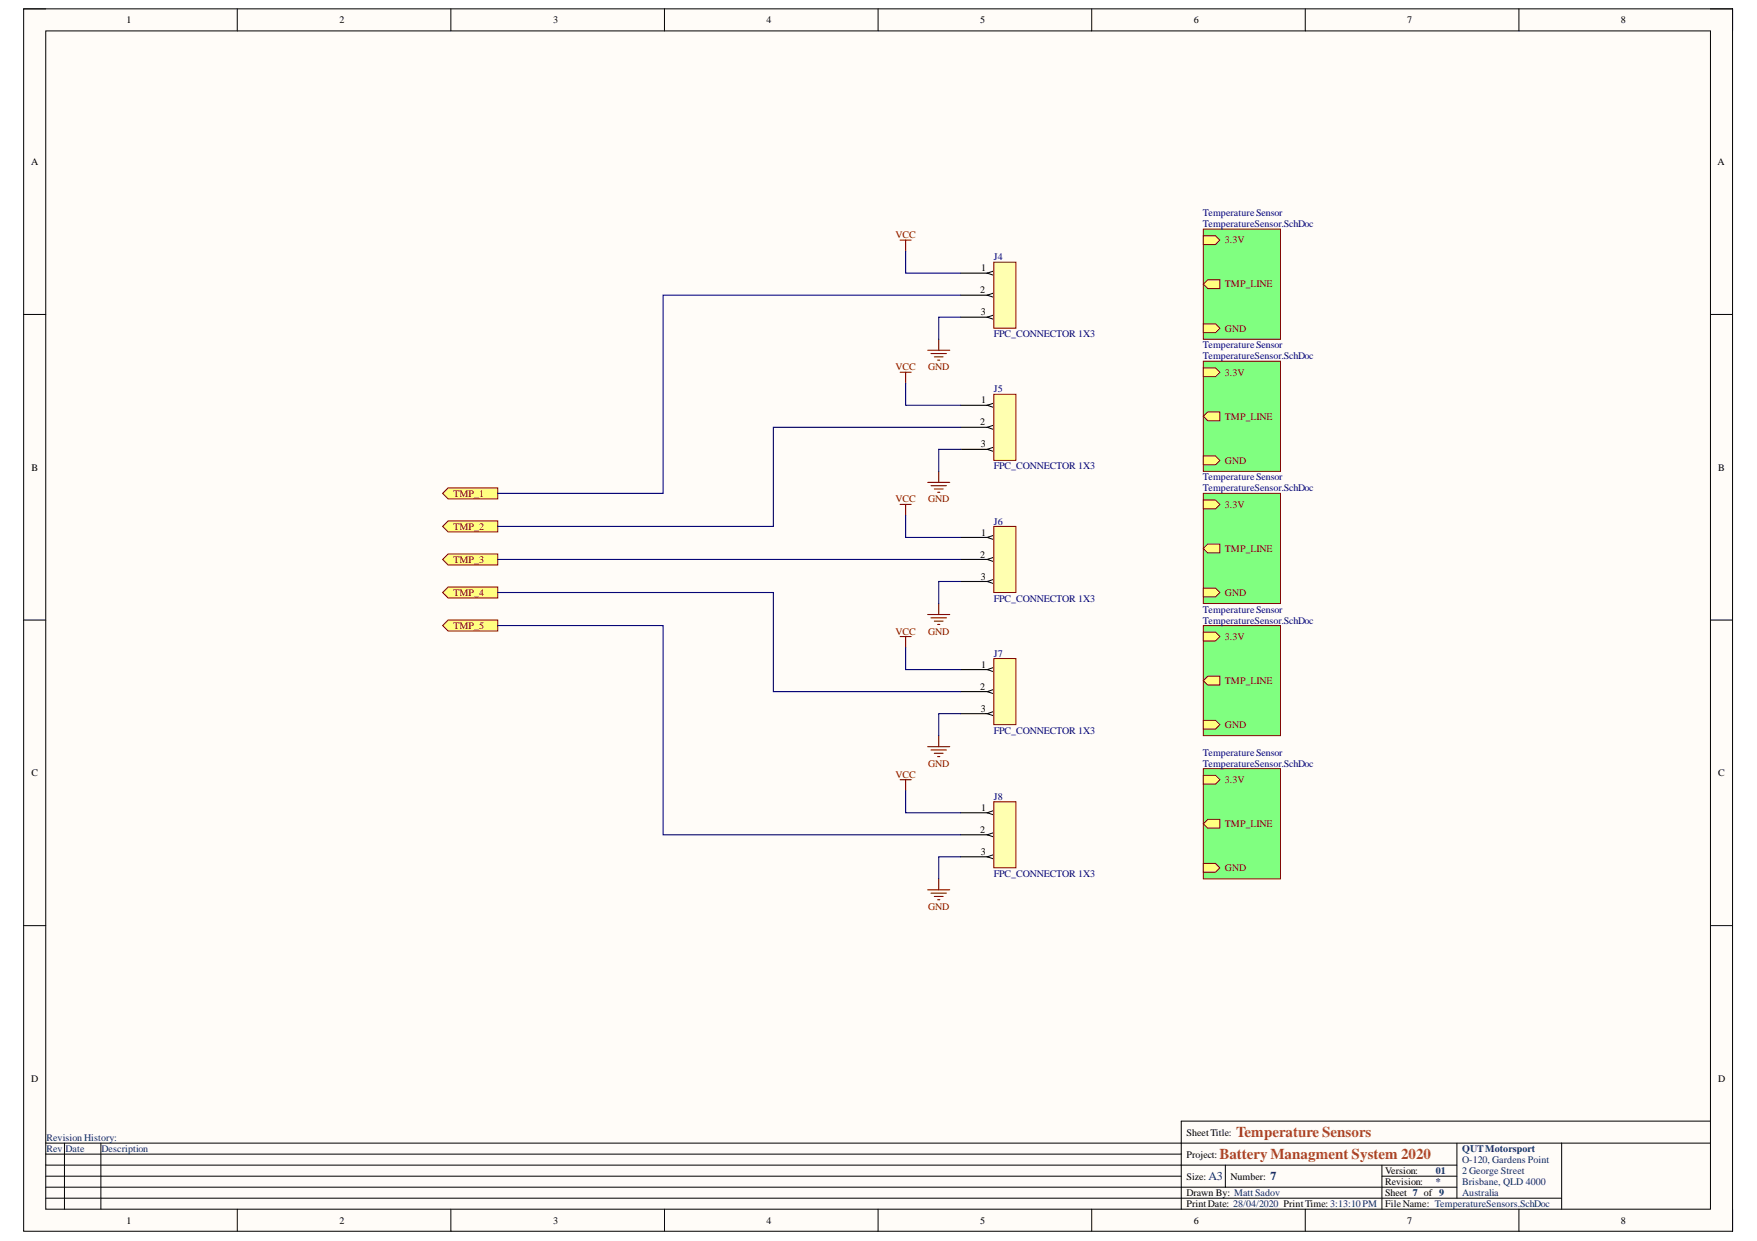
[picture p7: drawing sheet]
<svg xmlns="http://www.w3.org/2000/svg" width="297mm" height="210mm" viewBox="0 0 297 210" stroke-linecap="round" stroke-linejoin="round" font-family="sans-serif">
<path d="M4 1.5h288.9v206.8h-288.9z" fill-rule="evenodd" fill="#fffcf8"/>
<path d="M4 1.5h288.9v206.8h-288.9z" fill="none" stroke="#000" stroke-width=".17"/>
<path d="M7.7 5.2h281.5v199.3h-281.5z" fill-rule="evenodd" fill="#fffcf8"/>
<g fill="none" stroke="#000" stroke-width=".17">
<path d="M4 1.5h3.7M7.7 5.2h281.5v199.3h-281.5zM40.1 1.5v3.7M76.2 1.5v3.7M112.3 1.5v3.7M148.4 1.5v3.7M184.6 1.5v3.7M220.7 1.5v3.7M256.8 1.5v3.7M289.2 1.5h3.7v3.7M4 53.2h3.7M289.2 53.2h3.7"/>
<path d="M4 104.9h3.7M289.2 104.9h3.7M4 156.6h3.7M289.2 156.6h3.7M7.7 193.3h281.5M7.7 197.1h238.6M7.7 195.2h192M7.7 198.9h192M10.9 193.3v11.2M17.1 193.3v11.2M207.2 197.1v3.7M233.6 197.1v7.4"/>
<path d="M233.6 198.9h12.7M246.3 193.3v9.4M264 193.3v11.2M289.2 189.6h-89.5v14.9M7.7 202.7h256.3M7.7 200.8h238.6M40.1 204.5v3.8M76.2 204.5v3.8M112.3 204.5v3.8M148.4 204.5v3.8M184.6 204.5v3.8M220.7 204.5v3.8"/>
<path d="M256.8 204.5v3.8M292.9 204.5v3.8"/>
</g>
<path d="M74.8 83.5l1-1h8.3v1.9h-8.3z" fill-rule="evenodd" fill="#ffff80"/>
<path d="M74.8 83.5l1-1h8.3v1.9h-8.3z" fill="none" stroke="#800000" stroke-width=".17"/>
<path d="M152.2 131.9h1.8M153.1 131.9v1.8M156.8 150.5h3.8M157.4 151.1h2.6M158 151.6h1.4M158.5 152.2h.4M158.7 148.6v1.9" fill="none" stroke="#800000" stroke-width=".19"/>
<path d="M203.4 38.8h13.1v18.6h-13.1z" fill-rule="evenodd" fill="#80ff80"/>
<path d="M203.4 38.8h13.1v18.6h-13.1z" fill="none" stroke="#800000" stroke-width=".17"/>
<path d="M203.4 39.9h2.1l.7 .7-.7 .8h-2.1z" fill-rule="evenodd" fill="#ffff80"/>
<path d="M203.4 39.9h2.1l.7 .7-.7 .8h-2.1z" fill="none" stroke="#800000" stroke-width=".17"/>
<path d="M203.4 54.8h2.1l.7 .7-.7 .8h-2.1z" fill-rule="evenodd" fill="#ffff80"/>
<path d="M203.4 54.8h2.1l.7 .7-.7 .8h-2.1z" fill="none" stroke="#800000" stroke-width=".17"/>
<path d="M204.2 47.3h2v1.5h-2l-.8-.7z" fill-rule="evenodd" fill="#ffff80"/>
<path d="M204.2 47.3h2v1.5h-2l-.8-.7z" fill="none" stroke="#800000" stroke-width=".17"/>
<path d="M203.4 61.1h13.1v18.6h-13.1z" fill-rule="evenodd" fill="#80ff80"/>
<path d="M203.4 61.1h13.1v18.6h-13.1z" fill="none" stroke="#800000" stroke-width=".17"/>
<path d="M203.4 62.2h2.1l.7 .8-.7 .7h-2.1z" fill-rule="evenodd" fill="#ffff80"/>
<path d="M203.4 62.2h2.1l.7 .8-.7 .7h-2.1z" fill="none" stroke="#800000" stroke-width=".17"/>
<path d="M203.4 77.1h2.1l.7 .8-.7 .7h-2.1z" fill-rule="evenodd" fill="#ffff80"/>
<path d="M203.4 77.1h2.1l.7 .8-.7 .7h-2.1z" fill="none" stroke="#800000" stroke-width=".17"/>
<path d="M203.4 70.4l.8-.7h2v1.5h-2z" fill-rule="evenodd" fill="#ffff80"/>
<path d="M203.4 70.4l.8-.7h2v1.5h-2z" fill="none" stroke="#800000" stroke-width=".17"/>
<path d="M203.4 83.5h13.1v18.6h-13.1z" fill-rule="evenodd" fill="#80ff80"/>
<path d="M203.4 83.5h13.1v18.6h-13.1z" fill="none" stroke="#800000" stroke-width=".17"/>
<path d="M203.4 84.6h2.1l.7 .7-.7 .8h-2.1z" fill-rule="evenodd" fill="#ffff80"/>
<path d="M203.4 84.6h2.1l.7 .7-.7 .8h-2.1z" fill="none" stroke="#800000" stroke-width=".17"/>
<path d="M203.4 99.5h2.1l.7 .7-.7 .8h-2.1z" fill-rule="evenodd" fill="#ffff80"/>
<path d="M203.4 99.5h2.1l.7 .7-.7 .8h-2.1z" fill="none" stroke="#800000" stroke-width=".17"/>
<path d="M203.4 92.8l.8-.8h2v1.5h-2z" fill-rule="evenodd" fill="#ffff80"/>
<path d="M203.4 92.8l.8-.8h2v1.5h-2z" fill="none" stroke="#800000" stroke-width=".17"/>
<path d="M203.4 105.8h13.1v18.6h-13.1z" fill-rule="evenodd" fill="#80ff80"/>
<path d="M203.4 105.8h13.1v18.6h-13.1z" fill="none" stroke="#800000" stroke-width=".17"/>
<path d="M203.4 106.9h2.1l.7 .8-.7 .7h-2.1z" fill-rule="evenodd" fill="#ffff80"/>
<path d="M203.4 106.9h2.1l.7 .8-.7 .7h-2.1z" fill="none" stroke="#800000" stroke-width=".17"/>
<path d="M203.4 121.8h2.1l.7 .8-.7 .7h-2.1z" fill-rule="evenodd" fill="#ffff80"/>
<path d="M203.4 121.8h2.1l.7 .8-.7 .7h-2.1z" fill="none" stroke="#800000" stroke-width=".17"/>
<path d="M203.4 115.1l.8-.7h2v1.5h-2z" fill-rule="evenodd" fill="#ffff80"/>
<path d="M203.4 115.1l.8-.7h2v1.5h-2z" fill="none" stroke="#800000" stroke-width=".17"/>
<path d="M203.4 130h13.1v18.6h-13.1z" fill-rule="evenodd" fill="#80ff80"/>
<path d="M203.4 130h13.1v18.6h-13.1z" fill="none" stroke="#800000" stroke-width=".17"/>
<path d="M203.4 131.1h2.1l.7 .8-.7 .7h-2.1z" fill-rule="evenodd" fill="#ffff80"/>
<path d="M203.4 131.1h2.1l.7 .8-.7 .7h-2.1z" fill="none" stroke="#800000" stroke-width=".17"/>
<path d="M203.4 146h2.1l.7 .8-.7 .7h-2.1z" fill-rule="evenodd" fill="#ffff80"/>
<path d="M203.4 146h2.1l.7 .8-.7 .7h-2.1z" fill="none" stroke="#800000" stroke-width=".17"/>
<path d="M204.2 138.6h2v1.5h-2l-.8-.8z" fill-rule="evenodd" fill="#ffff80"/>
<path d="M204.2 138.6h2v1.5h-2l-.8-.8z" fill="none" stroke="#800000" stroke-width=".17"/>
<path d="M74.8 89l1-.9h8.3v1.9h-8.3z" fill-rule="evenodd" fill="#ffff80"/>
<path d="M74.8 89l1-.9h8.3v1.9h-8.3z" fill="none" stroke="#800000" stroke-width=".17"/>
<path d="M74.8 94.6l1-.9h8.3v1.9h-8.3z" fill-rule="evenodd" fill="#ffff80"/>
<path d="M74.8 94.6l1-.9h8.3v1.9h-8.3z" fill="none" stroke="#800000" stroke-width=".17"/>
<path d="M75.8 99.3h8.3v1.8h-8.3l-1-.9z" fill-rule="evenodd" fill="#ffff80"/>
<path d="M75.8 99.3h8.3v1.8h-8.3l-1-.9z" fill="none" stroke="#800000" stroke-width=".17"/>
<path d="M75.8 104.9h8.3v1.8h-8.3l-1-.9z" fill-rule="evenodd" fill="#ffff80"/>
<path d="M75.8 104.9h8.3v1.8h-8.3l-1-.9z" fill="none" stroke="#800000" stroke-width=".17"/>
<path d="M162.4 137.5h5.6" fill="none" stroke="#000" stroke-width=".19"/>
<path d="M166.9 137.5l1.1-.4v.7z" fill="#f8fcff"/>
<path d="M166.9 137.5l1.1-.4v.7z" fill="none" stroke="#000" stroke-width=".17"/>
<path d="M162.4 141.2h5.6" fill="none" stroke="#000" stroke-width=".19"/>
<path d="M166.9 141.2l1.1-.4v.8z" fill="#f8fcff"/>
<path d="M166.9 141.2l1.1-.4v.8z" fill="none" stroke="#000" stroke-width=".17"/>
<path d="M162.4 144.9h5.6" fill="none" stroke="#000" stroke-width=".19"/>
<path d="M166.9 144.9l1.1-.4v.8z" fill="#f8fcff"/>
<path d="M166.9 144.9l1.1-.4v.8z" fill="none" stroke="#000" stroke-width=".17"/>
<path d="M168 135.6h3.7v11.2h-3.7z" fill-rule="evenodd" fill="#ffffb0"/>
<path d="M168 135.6h3.7v11.2h-3.7z" fill="none" stroke="#800000" stroke-width=".17"/>
<path d="M152.2 107.7h1.8M153.1 107.7v1.8M156.8 126.3h3.8M157.4 126.9h2.6M158 127.4h1.4M158.5 128h.4M158.7 124.4v1.9" fill="none" stroke="#800000" stroke-width=".19"/>
<path d="M162.4 113.3h5.6" fill="none" stroke="#000" stroke-width=".19"/>
<path d="M166.9 113.3l1.1-.4v.7z" fill="#f8fcff"/>
<path d="M166.9 113.3l1.1-.4v.7z" fill="none" stroke="#000" stroke-width=".17"/>
<path d="M162.4 117h5.6" fill="none" stroke="#000" stroke-width=".19"/>
<path d="M166.9 117l1.1-.4v.8z" fill="#f8fcff"/>
<path d="M166.9 117l1.1-.4v.8z" fill="none" stroke="#000" stroke-width=".17"/>
<path d="M162.4 120.7h5.6" fill="none" stroke="#000" stroke-width=".19"/>
<path d="M166.9 120.7l1.1-.4v.8z" fill="#f8fcff"/>
<path d="M166.9 120.7l1.1-.4v.8z" fill="none" stroke="#000" stroke-width=".17"/>
<path d="M168 111.4h3.7v11.2h-3.7z" fill-rule="evenodd" fill="#ffffb0"/>
<path d="M168 111.4h3.7v11.2h-3.7z" fill="none" stroke="#800000" stroke-width=".17"/>
<path d="M152.2 85.3h1.8M153.1 85.3v1.9M156.8 103.9h3.8M157.4 104.5h2.6M158 105.1h1.4M158.5 105.6h.4M158.7 102.1v1.8" fill="none" stroke="#800000" stroke-width=".19"/>
<path d="M162.4 90.9h5.6" fill="none" stroke="#000" stroke-width=".19"/>
<path d="M166.9 90.9l1.1-.4v.8z" fill="#f8fcff"/>
<path d="M166.9 90.9l1.1-.4v.8z" fill="none" stroke="#000" stroke-width=".17"/>
<path d="M162.4 94.6h5.6" fill="none" stroke="#000" stroke-width=".19"/>
<path d="M166.9 94.6l1.1-.3v.7z" fill="#f8fcff"/>
<path d="M166.9 94.6l1.1-.3v.7z" fill="none" stroke="#000" stroke-width=".17"/>
<path d="M162.4 98.4h5.6" fill="none" stroke="#000" stroke-width=".19"/>
<path d="M166.9 98.4l1.1-.4v.7z" fill="#f8fcff"/>
<path d="M166.9 98.4l1.1-.4v.7z" fill="none" stroke="#000" stroke-width=".17"/>
<path d="M168 89h3.7v11.2h-3.7z" fill-rule="evenodd" fill="#ffffb0"/>
<path d="M168 89h3.7v11.2h-3.7z" fill="none" stroke="#800000" stroke-width=".17"/>
<path d="M152.2 63h1.8M153.1 63v1.8M158.7 79.7v1.9M156.8 81.6h3.8M157.4 82.2h2.6M158 82.7h1.4M158.5 83.3h.4" fill="none" stroke="#800000" stroke-width=".19"/>
<path d="M162.4 68.6h5.6" fill="none" stroke="#000" stroke-width=".19"/>
<path d="M166.9 68.6l1.1-.4v.7z" fill="#f8fcff"/>
<path d="M166.9 68.6l1.1-.4v.7z" fill="none" stroke="#000" stroke-width=".17"/>
<path d="M162.4 72.3h5.6" fill="none" stroke="#000" stroke-width=".19"/>
<path d="M166.9 72.3l1.1-.4v.8z" fill="#f8fcff"/>
<path d="M166.9 72.3l1.1-.4v.8z" fill="none" stroke="#000" stroke-width=".17"/>
<path d="M162.4 76h5.6" fill="none" stroke="#000" stroke-width=".19"/>
<path d="M166.9 76l1.1-.4v.8z" fill="#f8fcff"/>
<path d="M166.9 76l1.1-.4v.8z" fill="none" stroke="#000" stroke-width=".17"/>
<path d="M168 66.7h3.7v11.2h-3.7z" fill-rule="evenodd" fill="#ffffb0"/>
<path d="M168 66.7h3.7v11.2h-3.7z" fill="none" stroke="#800000" stroke-width=".17"/>
<path d="M152.2 40.6h1.8M153.1 40.6v1.9M156.8 59.2h3.8M157.4 59.8h2.6M158.7 57.4v1.8M158 60.4h1.4M158.5 60.9h.4" fill="none" stroke="#800000" stroke-width=".19"/>
<path d="M162.4 46.2h5.6" fill="none" stroke="#000" stroke-width=".19"/>
<path d="M166.9 46.2l1.1-.4v.8z" fill="#f8fcff"/>
<path d="M166.9 46.2l1.1-.4v.8z" fill="none" stroke="#000" stroke-width=".17"/>
<path d="M162.4 49.9h5.6" fill="none" stroke="#000" stroke-width=".19"/>
<path d="M166.9 49.9l1.1-.3v.7z" fill="#f8fcff"/>
<path d="M166.9 49.9l1.1-.3v.7z" fill="none" stroke="#000" stroke-width=".17"/>
<path d="M162.4 53.6h5.6" fill="none" stroke="#000" stroke-width=".19"/>
<path d="M166.9 53.6l1.1-.3v.7z" fill="#f8fcff"/>
<path d="M166.9 53.6l1.1-.3v.7z" fill="none" stroke="#000" stroke-width=".17"/>
<path d="M168 44.3h3.7v11.2h-3.7z" fill-rule="evenodd" fill="#ffffb0"/>
<path d="M168 44.3h3.7v11.2h-3.7z" fill="none" stroke="#800000" stroke-width=".17"/>
<g fill="none" stroke="#000080" stroke-width=".19">
<path d="M153.1 42.5v3.7h9.3M162.4 53.6h-3.7v3.8M162.4 49.9h-50.3v33.6h-28M153.1 64.8v3.8h9.3M162.4 72.3h-31.7v16.7h-46.6M162.4 76h-3.7v3.7M84.1 94.6h78.3M153.1 87.2v3.7h9.3M162.4 98.4h-3.7v3.7M84.1 105.8h28v35.4h50.3M84.1 100.2h46.6v16.8h31.7M153.1 109.5v3.8h9.3"/>
<path d="M153.1 133.7v3.8h9.3M162.4 120.7h-3.7v3.7M162.4 144.9h-3.7v3.7"/>
</g>
<g font-size="2.5" fill="#cc4125">
<text x="206.2" y="196">Battery Managment System 2020</text>
<text x="209" y="192.3">Temperature Sensors</text>
</g>
<g font-size="2" fill="#073763">
<text x="204.3" y="199.6">A3</text>
<text x="214.8" y="199.6">7</text>
</g>
<g font-size="1.7">
<text x="21.4" y="3.9">1</text>
<text x="57.4" y="3.9">2</text>
<text x="93.5" y="3.9">3</text>
<text x="129.6" y="3.9">4</text>
<text x="165.7" y="3.9">5</text>
<text x="201.9" y="3.9">6</text>
<text x="237.9" y="3.9">7</text>
<text x="274" y="3.9">8</text>
<text x="5.2" y="27.9">A</text>
<text x="290.4" y="27.9">A</text>
<text x="165.9" y="45.8">1</text>
<text x="165.7" y="49.6">2</text>
<text x="165.8" y="53.3">3</text>
<text x="165.7" y="71.9">2</text>
<text x="165.9" y="68.2">1</text>
<text x="165.8" y="75.6">3</text>
<text x="5.3" y="79.6">B</text>
<text x="290.5" y="79.6">B</text>
<text x="165.7" y="94.3">2</text>
<text x="165.9" y="90.6">1</text>
<text x="165.8" y="98">3</text>
<text x="165.9" y="112.9">1</text>
<text x="165.7" y="116.6">2</text>
<text x="165.8" y="120.3">3</text>
<text x="5.3" y="131.3">C</text>
<text x="290.5" y="131.3">C</text>
<text x="165.9" y="137.1">1</text>
<text x="165.7" y="140.8">2</text>
<text x="165.8" y="144.5">3</text>
<text x="5.2" y="182.9">D</text>
<text x="290.5" y="182.9">D</text>
<text x="200.6" y="195.8">Project:</text>
<text x="200.6" y="192.1">SheetTitle:</text>
<text x="200.6" y="199.5">Size:</text>
<text x="200.6" y="202.3">Drawn By: Matt Sadov</text>
<text x="208" y="199.5">Number:</text>
<text x="234.2" y="200.4">Revision:</text>
<text x="234.2" y="202.3">Sheet 7 of 9</text>
<text x="234.2" y="198.6">Version:</text>
<text x="21.4" y="207">1</text>
<text x="57.4" y="207">2</text>
<text x="93.5" y="207">3</text>
<text x="129.6" y="207">4</text>
<text x="165.7" y="207">5</text>
<text x="200.6" y="204.2">PrintDate: 28/04/2020 PrintTime: 3:13:10 PM</text>
<text x="201.9" y="207">6</text>
<text x="234.2" y="204.2">FileName: TemperatureSensors.SchDoc</text>
<text x="237.9" y="207">7</text>
<text x="274" y="207">8</text>
</g>
<g font-size="1.7" fill="#800000">
<text x="151.4" y="40.3">VCC</text>
<text x="207.1" y="41.2">3.3V</text>
<text x="207.1" y="48.6">TMP_LINE</text>
<text x="207.1" y="56.1">GND</text>
<text x="151.4" y="62.6">VCC</text>
<text x="156.9" y="62.6">GND</text>
<text x="207.1" y="63.5">3.3V</text>
<text x="207.1" y="71">TMP_LINE</text>
<text x="76.7" y="84">TMP_1</text>
<text x="207.1" y="78.4">GND</text>
<text x="76.7" y="89.6">TMP_2</text>
<text x="151.4" y="84.9">VCC</text>
<text x="156.9" y="84.9">GND</text>
<text x="207.1" y="85.8">3.3V</text>
<text x="76.7" y="95.2">TMP_3</text>
<text x="207.1" y="93.4">TMP_LINE</text>
<text x="76.7" y="100.8">TMP_4</text>
<text x="207.1" y="100.8">GND</text>
<text x="76.7" y="106.4">TMP_5</text>
<text x="151.4" y="107.3">VCC</text>
<text x="156.9" y="107.3">GND</text>
<text x="207.1" y="108.3">3.3V</text>
<text x="207.1" y="115.7">TMP_LINE</text>
<text x="207.1" y="123.1">GND</text>
<text x="151.4" y="131.5">VCC</text>
<text x="156.9" y="129.7">GND</text>
<text x="207.1" y="132.4">3.3V</text>
<text x="207.1" y="139.9">TMP_LINE</text>
<text x="207.1" y="147.3">GND</text>
<text x="156.9" y="153.8">GND</text>
</g>
<g font-size="1.7" fill="#000080">
<text x="203.4" y="36.5">TemperatureSensor</text>
<text x="203.4" y="38.4">TemperatureSensor.SchDoc</text>
<text x="168" y="44">J4</text>
<text x="168" y="57">FPC_CONNECTOR 1X3</text>
<text x="203.4" y="58.9">TemperatureSensor</text>
<text x="203.4" y="60.7">TemperatureSensor.SchDoc</text>
<text x="168" y="66.3">J5</text>
<text x="168" y="79.3">FPC_CONNECTOR 1X3</text>
<text x="203.4" y="81.2">TemperatureSensor</text>
<text x="203.4" y="83.1">TemperatureSensor.SchDoc</text>
<text x="168" y="88.7">J6</text>
<text x="168" y="101.7">FPC_CONNECTOR 1X3</text>
<text x="203.4" y="103.6">TemperatureSensor</text>
<text x="203.4" y="105.5">TemperatureSensor.SchDoc</text>
<text x="168" y="111">J7</text>
<text x="168" y="124.1">FPC_CONNECTOR 1X3</text>
<text x="203.4" y="127.8">TemperatureSensor</text>
<text x="203.4" y="129.7">TemperatureSensor.SchDoc</text>
<text x="168" y="135.2">J8</text>
<text x="168" y="148.3">FPC_CONNECTOR 1X3</text>
</g>
<g font-size="1.7" fill="#073763">
<text x="7.9" y="194.9">Rev</text>
<text x="7.9" y="193">Revision History:</text>
<text x="11.1" y="194.9">Date</text>
<text x="17.2" y="194.9">Description</text>
<text x="247.2" y="194.9">QUTMotorsport</text>
<text x="247.2" y="196.7">O-120, Gardens Point</text>
<text x="242.7" y="200.4">*</text>
<text x="242.7" y="198.6">01</text>
<text x="247.2" y="198.6">2 George Street</text>
<text x="247.2" y="200.4">Brisbane, QLD 4000</text>
<text x="247.2" y="202.3">Australia</text>
</g>
</svg>
